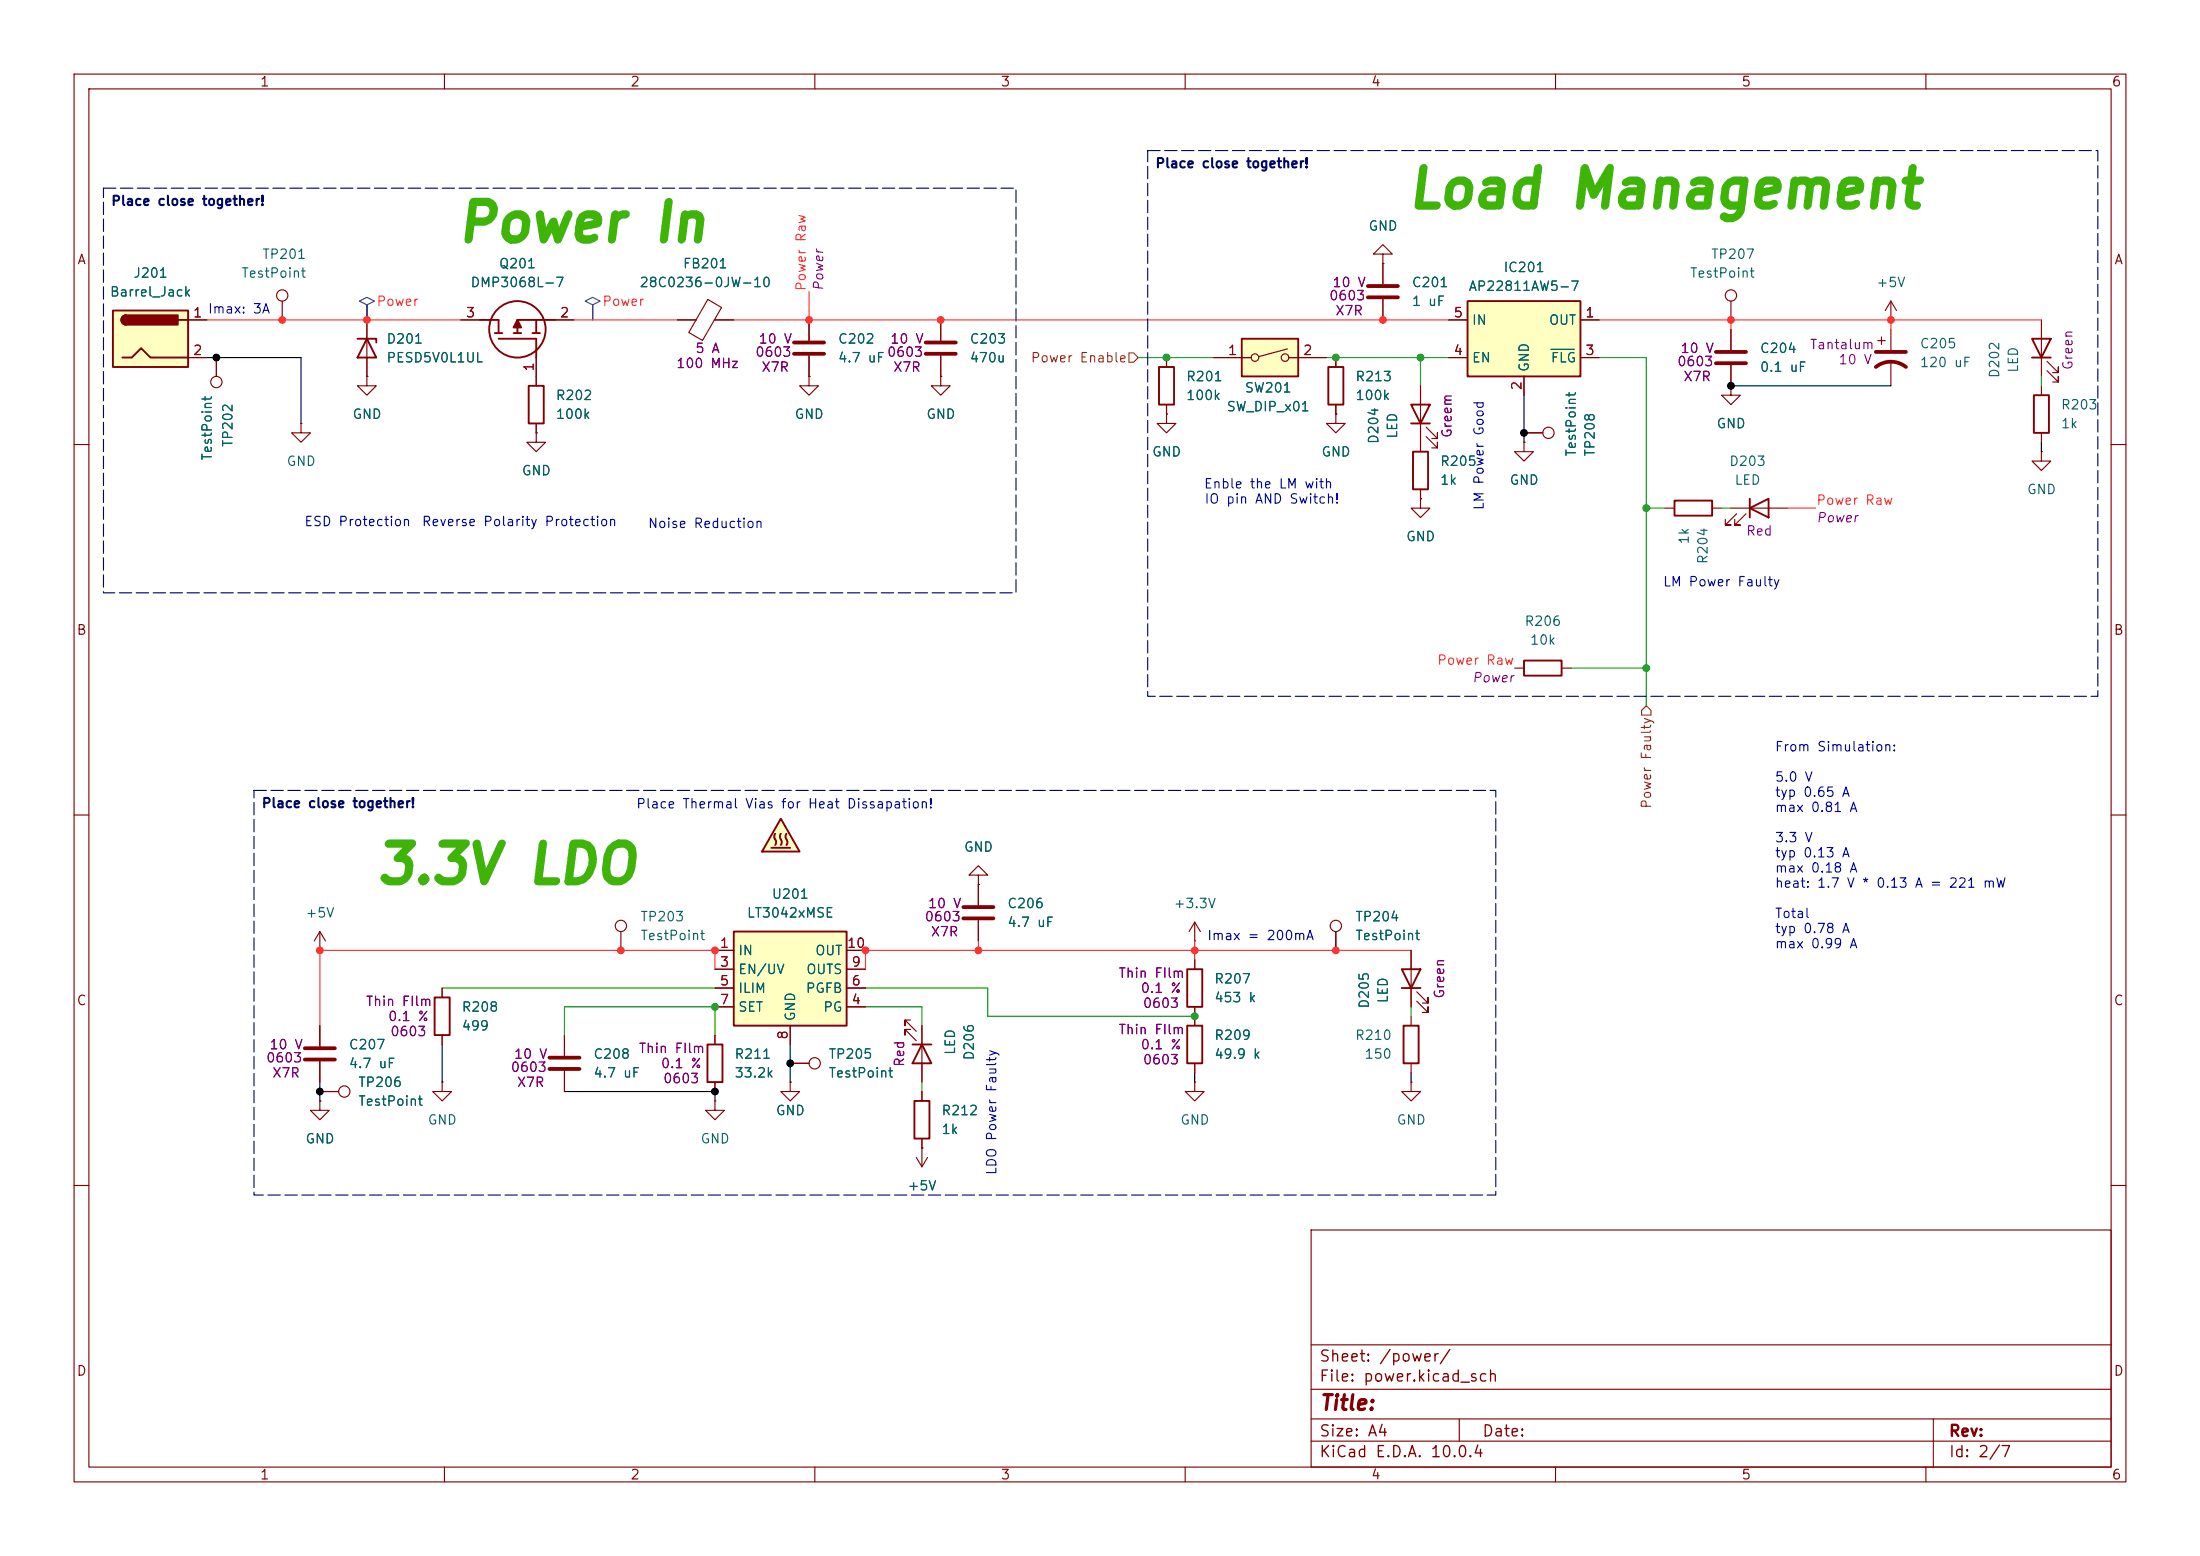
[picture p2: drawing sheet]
<svg xmlns="http://www.w3.org/2000/svg" width="297mm" height="210mm" viewBox="0 0 297 210" stroke-linecap="round" stroke-linejoin="round" font-family="sans-serif">
<g fill="none" stroke="#840000" stroke-width=".15">
<path d="M10 10h277v190h-277zM12 12h273v186h-273zM60 10v2M110 10v2M160 10v2M210 10v2M260 10v2M38.1 40.6v2.6M40.6 57.2v1.2h1.3l-1.3 1.3-1.2-1.3h1.2M40.6 57.2h.1M49.5 43.2v7.6M62.2 43.2h2.6"/>
<path d="M72.4 48.3v2.5M74.9 43.2h2.6M233.7 44.5v2.7M233.7 49.3v2.8M10 60h2M285 60h2M10 110h2M285 110h2M122.9 137.7h-.7v.7v-.7l1.5 1.5M122.9 138.9h-.7v.8v-.8l1.5 1.6M124.5 138.4v7.7M161.3 127h.1"/>
<path d="M161.3 124.5l-.8 1.2M161.3 124.5l.8 1.2M161.3 124.5v2.5M10 160h2M177 166h108v32h-108zM285 160h2M60 198v2M110 198v2M160 198v2M177 194.5h108M177 191.5h108M177 187.5h108"/>
<path d="M177 181.5h108M197 191.5v3M210 198v2M260 198v2M261 191.5v6.5"/>
<circle cx="38.1" cy="39.9" r=".76"/>
</g>
<path d="M231.6 47.5h4.1M231.6 49h4.1" fill="none" stroke="#840000" stroke-width=".51"/>
<g fill="none" stroke="#840000" stroke-width=".25">
<path d="M48.3 45.7h2.5v.5M49.5 45.7l1.3 2.6h-2.5zM64.8 43.2h2.5v1.8M66.8 45h1M67.3 45.7h5.1v2.6M69.3 45h1.1M71.9 45h1M72.4 43.2v1.8M74.9 43.2h-5.1v1.8M123.2 141h2.5M124.5 141l1.2 2.5h-2.5z"/>
<circle cx="69.8" cy="44.4" r="3.8"/>
</g>
<path d="M69.8 43.2l.6 1h-1.1z" fill="#840000" stroke="#840000" stroke-width=".25"/>
<path d="M15.2 41.9h10.2v7.6h-10.2z" fill="#ffffc2"/>
<path d="M15.2 41.9h10.2v7.6h-10.2zM16.5 48.3h1.3l1.2-1.3 1.3 1.3h5.1M17 42.5a.64 .64 0 0 0-.6 .7 .64 .64 0 0 0 .6 .6M24.1 43.2h1.3M226.1 67.6h5v2h-5zM236.2 68.6l2.6-1.3v2.6zM236.2 67.3v2.6M189.2 130.8h2.6l-1.3 2.6zM189.2 133.4h2.6M189.5 138.4h2v5.1h-2z" fill="none" stroke="#840000" stroke-width=".25"/>
<g fill="#840000" stroke="#840000" stroke-width=".25">
<path d="M16.6 42.7l.4-.2v1.3a.63 .63 0 0 1-.6-.4 .63 .63 0 0 1 .2-.7z"/>
<path d="M17 42.5h7v1.3h-7z"/>
</g>
<g fill="none" stroke="#840000" stroke-width=".15">
<path d="M25.4 43.2h2.5M25.4 48.3h2.5M29.2 48.3v2.5M49.5 50.8v1.3h1.3l-1.3 1.2-1.2-1.2h1.2M49.5 50.8h.1M157.5 55.9v1.3h1.2l-1.2 1.2-1.3-1.2h1.3M157.5 55.9h.1M180.3 55.9v1.3h1.3l-1.3 1.2-1.2-1.2h1.2M180.3 55.9h.1M233.7 52.1v1.2h1.2l-1.2 1.3-1.3-1.3h1.3M233.7 52.1h.1M253.5 46h1"/>
<path d="M254 45.5v1M255.3 44.5v2.7M255.3 48.8v3.3M191.8 67.3v1.3h1.2l-1.2 1.3-1.3-1.3h1.3M191.8 67.3h.1M224.8 68.6h1.3M231.1 68.6h1.3M233.7 68.6h7.6M234.4 69.3l-1.5 1.6h.8h-.8v-.8M235.7 69.3l-1.5 1.6h.7h-.7v-.8M43.2 138.4v2.8M180.3 125.7v2.6"/>
<path d="M190.5 128.3v7.6M190.5 137.2v1.2M191.3 135.1l1.5 1.6v-.8v.8h-.8M191.3 133.9l1.5 1.5v-.8v.8h-.8M43.2 143.3v2.8M106.7 146.1v1.2h1.2l-1.2 1.3-1.3-1.3h1.3M106.7 146.1h.1M190.5 146.1v1.2h1.3l-1.3 1.3-1.3-1.3h1.3M190.5 146.1h.1M190.5 143.5v1.3"/>
<circle cx="29.2" cy="51.6" r=".76"/>
<circle cx="180.3" cy="125" r=".76"/>
</g>
<path d="M253.2 49.5a3.3 3.3 0 0 1 4.1 0M253.2 47.5h4.1M41.1 141.5h4.1M41.1 143h4.1" fill="none" stroke="#840000" stroke-width=".51"/>
<path d="M167.6 45.7h7.7v5.1h-7.7z" fill="#ffffc2"/>
<g fill="none" stroke="#840000" stroke-width=".15">
<path d="M157.5 48.3v1.2M157.5 54.6v1.3M163.8 48.3h5.1M173.8 47.1l-3.9 1M174 48.3h5.1M180.3 48.3v1.2M180.3 54.6v1.3M191.8 52.1v8.9M192.5 58.9l1.6 1.6v-.8v.8h-.8M192.5 57.7l1.6 1.5v-.8v.8h-.8M191.8 66v1.3M132.1 119.4v2.8"/>
<path d="M132.1 124.2v2.8M96.5 148.6v1.3h1.3l-1.3 1.2-1.3-1.2h1.3M96.5 148.6h.1M123.7 156.2l.8 1.3M124.5 154.9h.1M124.5 147.3v1.3M124.5 153.7v3.8M125.2 156.2l-.7 1.3"/>
<circle cx="169.4" cy="48.3" r=".51"/>
<circle cx="173.5" cy="48.3" r=".51"/>
</g>
<path d="M156.5 49.5h2v5.1h-2zM167.6 45.7h7.7v5.1h-7.7zM179.3 49.5h2.1v5.1h-2.1zM190.5 54.6h2.5l-1.2 2.6zM190.5 57.2h2.5M190.8 61h2v5h-2zM123.4 148.6h2.1v5.1h-2.1z" fill="none" stroke="#840000" stroke-width=".25"/>
<path d="M130 122.4h4.1M130 124h4.1" fill="none" stroke="#840000" stroke-width=".51"/>
<path d="M99.1 125.7h15.2v12.7h-15.2z" fill="#ffffc2"/>
<path d="M99.1 125.7h15.2v12.7h-15.2z" fill="none" stroke="#840000" stroke-width=".25"/>
<path d="M186.7 34.3h1.3l-1.3-1.3-1.3 1.3h1.3v1.3M186.7 35.6h.1M96.5 128.3h2.6M96.5 130.8h2.6M96.5 135.9h2.6M96.5 133.4h2.6M106.7 138.4v2.6M114.3 128.3h2.5M114.3 130.8h2.5M114.3 135.9h2.5M114.3 133.4h2.5" fill="none" stroke="#840000" stroke-width=".15"/>
<path d="M198.1 40.6h15.3v10.2h-15.3z" fill="#ffffc2"/>
<path d="M71.4 52.1h2v5.1h-2zM198.1 40.6h15.3v10.2h-15.3zM274.3 45.7h2.6l-1.3 2.6zM274.3 48.3h2.6M274.6 53.3h2v5.1h-2zM205.7 89.2h5.1v2h-5.1zM58.7 134.6h2v5.1h-2zM160.3 138.4h2v5.1h-2zM160.3 130.8h2v5.1h-2zM95.5 141h2v5.1h-2z" fill="none" stroke="#840000" stroke-width=".25"/>
<g fill="none" stroke="#840000" stroke-width=".15">
<path d="M186.7 35.6v2.8M72.4 58.4v1.3h1.3l-1.3 1.3-1.3-1.3h1.3M72.4 58.4h.1M72.4 50.8v1.3M72.4 57.2v1.2M186.7 40.4v2.8M195.6 43.2h2.5M195.6 48.3h2.5M205.7 59.7v1.3h1.3l-1.3 1.2-1.2-1.2h1.2M205.7 59.7h.1M205.7 50.8v2.5M205.7 58.4h2.6"/>
<path d="M213.4 43.2h2.5M213.4 48.3h2.5M233.7 40.6v2.6M255.3 43.2h.1M255.3 40.6l-.8 1.3M255.3 40.6l.7 1.3M255.3 40.6v2.6M275.6 43.2v7.6M275.6 52.1v1.2M275.6 58.4v1.3M276.4 50l1.5 1.6v-.8v.8h-.8M276.4 48.8l1.5 1.5v-.8v.8h-.8"/>
<path d="M275.6 61v1.2h1.3l-1.3 1.3-1.3-1.3h1.3M275.6 61h.1M204.5 90.2h1.2M210.8 90.2h1.3M43.2 128.3h.1M43.2 125.7l-.8 1.3M43.2 125.7l.7 1.3M43.2 125.7v2.6M59.7 133.4v1.2M59.7 139.7v1.3M76.2 139.7v2.8M83.8 125.7v2.6"/>
<path d="M96.5 139.7v1.3M161.3 129.5v1.3M161.3 135.9v2.5M43.2 148.6v1.3h1.2l-1.2 1.2-1.3-1.2h1.3M43.2 148.6h.1M43.2 147.3h2.5M59.7 146.1v1.2h1.3l-1.3 1.3-1.3-1.3h1.3M59.7 146.1h.1M76.2 144.5v2.8M96.5 146.1v1.2M106.7 143.5h2.5M161.3 146.1v1.2h1.3l-1.3 1.3-1.3-1.3h1.3"/>
<path d="M161.3 146.1h.1M161.3 143.5v1.3"/>
<circle cx="233.7" cy="39.9" r=".76"/>
<circle cx="209" cy="58.4" r=".76"/>
<circle cx="83.8" cy="125" r=".76"/>
<circle cx="46.5" cy="147.3" r=".76"/>
<circle cx="110" cy="143.5" r=".76"/>
</g>
<path d="M209.4 47.2h3.1" fill="none" stroke="#006464" stroke-width=".15"/>
<path d="M184.7 38.6h4M184.7 40.1h4M74.2 142.7h4M74.2 144.3h4" fill="none" stroke="#840000" stroke-width=".51"/>
<path d="M105.4 110.5l2.5 4.4h-5z" fill="#ffffc2"/>
<path d="M104.1 114.4h2.6M104.6 112.5a.92 .92 0 0 0 .2 1.1l-.1 .4M105.4 112.5a.91 .91 0 0 0 .1 1.1l-.1 .4M105.4 110.5l2.5 4.4h-5zM106.2 112.5a.91 .91 0 0 0 .1 1.1l-.1 .4" fill="none" stroke="#840000" stroke-width=".25"/>
<g fill="none" stroke="#840000" stroke-width=".15">
<path d="M186.7 35.6h.1M186.7 35.6v2.8M25.4 43.2h2.5M25.4 48.3h2.5M29.2 48.3v2.5M49.5 50.8h.1M49.5 43.2v2.5M49.5 48.3v2.5M62.2 43.2h2.6M72.4 58.4h.1M72.4 48.3v3.8M72.4 57.2v1.2"/>
<path d="M74.9 43.2h2.6M91.4 43.2h2.6M95.6 40.4l1.8 1.1-2.6 4.4-1.8-1zM96.5 43.2h2.6M109.2 50.8v1.3h1.3l-1.3 1.2-1.3-1.2h1.3M109.2 50.8h.1M109.2 43.2v2.8M109.2 48v2.8M127 50.8v1.3h1.3l-1.3 1.2-1.3-1.2h1.3M127 50.8h.1M127 43.2v2.8M127 48v2.8"/>
<path d="M157.5 55.9h.1M157.5 48.3v1.2M157.5 54.6v1.3M163.8 48.3h5.1M174 48.3h5.1M180.3 55.9h.1M180.3 48.3v1.2M180.3 54.6v1.3M186.7 40.4v2.8M191.8 52.1v2.5M191.8 57.2v3.8M195.6 43.2h2.5"/>
<path d="M195.6 48.3h2.5M205.7 59.7h.1M205.7 50.8v2.5M205.7 58.4h2.6M213.4 43.2h2.5M213.4 48.3h2.5M233.7 52.1h.1M233.7 44.5v2.7M233.7 49.3v2.8M191.8 67.3h.1M191.8 66v1.3M132.1 118.1h1.2l-1.2-1.3-1.3 1.3h1.3v1.3"/>
<path d="M132.1 119.4h.1M132.1 119.4v2.8M43.2 138.4v2.8M59.7 133.4v1.2M59.7 139.7v1.3M76.2 139.7v2.8M96.5 128.3h2.6M96.5 130.8h2.6M96.5 135.9h2.6M96.5 133.4h2.6M96.5 139.7v1.3M106.7 138.4v2.6"/>
<path d="M114.3 128.3h2.5M114.3 130.8h2.5M114.3 135.9h2.5M114.3 133.4h2.5M124.5 138.4v2.6M132.1 124.2v2.8M161.3 129.5v1.3M161.3 135.9v2.5M180.3 125.7v2.6M190.5 128.3v2.5M190.5 133.4v2.5M43.2 148.6h.1"/>
<path d="M43.2 143.3v2.8M43.2 147.3h2.5M76.2 144.5v2.8M96.5 146.1v1.2M106.7 146.1h.1M106.7 143.5h2.5M124.5 154.9h.1M124.5 143.5v2.6M124.5 147.3v1.3M124.5 153.7v1.2M161.3 143.5v1.3"/>
</g>
<path d="M107.2 46.2h4.1M107.2 47.8h4.1M125 46.2h4M125 47.8h4" fill="none" stroke="#840000" stroke-width=".51"/>
<path d="M48.5 40.6l1-.5 1 .5-1 .5v2.1v-2.1zM79 40.6l1-.5 1 .5-1 .5v2.1v-2.1z" fill="none" stroke="#484848" stroke-width=".15"/>
<path d="M152.4 47.6h.6l.7 .7-.7 .6h-.6zM222.2 95.3l.7 .6v.6h-1.3v-.6z" fill="none" stroke="#725600" stroke-width=".15"/>
<path d="M109.2 39.4v3.8M27.9 43.2h34.3M77.5 43.2h13.9M99.1 43.2h96.5M215.9 43.2h59.7M233.7 43.2v1.3M255.3 43.2v1.3M241.3 68.6h3.8M96.5 130.8v-2.5h-53.3v10.1M132.1 127v1.3M161.3 127v2.5M190.5 128.3h-73.7v2.5" fill="none" stroke="#ff302e" stroke-width=".15"/>
<g fill="none" stroke="#009600" stroke-width=".15">
<path d="M153.7 48.3h10.1M179.1 48.3h16.5M191.8 48.3v3.8M215.9 48.3h6.3v47M275.6 50.8v1.3M222.2 68.6h2.6M232.4 68.6h1.3M212.1 90.2h10.1M59.7 133.4h36.8M76.2 139.7v-3.8h20.3v3.8M116.8 133.4h16.5v3.8h28M116.8 135.9h7.7v2.5"/>
<path d="M190.5 135.9v1.3M124.5 146.1v1.2"/>
</g>
<path d="M27.9 48.3h12.7v8.9M205.7 53.3v6.4M233.7 52.1h21.6M275.6 59.7v1.3M43.2 146.1v2.5M59.7 141v5.1M76.2 147.3h20.3v1.3M106.7 141v5.1M161.3 144.8v1.3M190.5 144.8v1.3" fill="none" stroke="#000" stroke-width=".15"/>
<path d="M14 25.4h123.2v54.6h-123.2zM154.9 20.3h128.3v73.7h-128.3zM34.3 106.7h167.6v54.6h-167.6z" fill="none" stroke="#000a63" stroke-width=".15" stroke-dasharray="1.7 .6"/>
<path d="M209.4 47.2h3.1" fill="none" stroke="#006464" stroke-width=".15"/>
<g fill="#009600" stroke="#009600" stroke-width=".14">
<circle cx="222.2" cy="90.2" r=".46"/>
<circle cx="96.5" cy="135.9" r=".46"/>
<circle cx="161.3" cy="137.2" r=".46"/>
<circle cx="157.5" cy="48.3" r=".46"/>
<circle cx="180.3" cy="48.3" r=".46"/>
<circle cx="191.8" cy="48.3" r=".46"/>
<circle cx="222.2" cy="68.6" r=".46"/>
</g>
<g fill="#ff302e" stroke="#ff302e" stroke-width=".14">
<circle cx="255.3" cy="43.2" r=".46"/>
<circle cx="233.7" cy="43.2" r=".46"/>
<circle cx="43.2" cy="128.3" r=".46"/>
<circle cx="83.8" cy="128.3" r=".46"/>
<circle cx="96.5" cy="128.3" r=".46"/>
<circle cx="116.8" cy="128.3" r=".46"/>
<circle cx="109.2" cy="43.2" r=".46"/>
<circle cx="127" cy="43.2" r=".46"/>
<circle cx="132.1" cy="128.3" r=".46"/>
<circle cx="180.3" cy="128.3" r=".46"/>
<circle cx="186.7" cy="43.2" r=".46"/>
<circle cx="161.3" cy="128.3" r=".46"/>
<circle cx="49.5" cy="43.2" r=".46"/>
<circle cx="38.1" cy="43.2" r=".46"/>
</g>
<g fill="#000" stroke="#000" stroke-width=".14">
<circle cx="29.2" cy="48.3" r=".46"/>
<circle cx="205.7" cy="58.4" r=".46"/>
<circle cx="233.7" cy="52.1" r=".46"/>
<circle cx="43.2" cy="147.3" r=".46"/>
<circle cx="96.5" cy="147.3" r=".46"/>
<circle cx="106.7" cy="143.5" r=".46"/>
</g>
<g font-size="5.1" fill="#3eb404">
<text x="189.6" y="29.3">Load Management</text>
<text x="61.3" y="33.9">Power In</text>
<text x="50.4" y="120.5">3.3V LDO</text>
</g>
<text font-size="2" fill="#840000" x="178" y="190.8">Title:</text>
<g font-size="1.5" fill="#840000">
<text x="178" y="184.2">Sheet: /power/</text>
<text x="178" y="186.9">File: power.kicad_sch</text>
<text x="178" y="197.1">KiCad E.D.A. 10.0.4</text>
<text x="178" y="194.3">Size: A4</text>
<text x="200" y="194.3">Date:</text>
<text x="263" y="194.3">Rev:</text>
<text x="263" y="197.1">Id: 2/7</text>
</g>
<g font-size="1.3" fill="#840000">
<text x="35" y="12">1</text>
<text x="85" y="12">2</text>
<text x="135" y="12">3</text>
<text x="185" y="12">4</text>
<text x="235" y="12">5</text>
<text x="285" y="12">6</text>
<text x="10.3" y="36">A</text>
<text x="285.3" y="36">A</text>
<text x="10.3" y="86">B</text>
<text x="285.3" y="86">B</text>
<text x="10.3" y="136">C</text>
<text x="285.3" y="136">C</text>
<text x="10.3" y="186">D</text>
<text x="285.3" y="186">D</text>
<text x="35" y="200">1</text>
<text x="85" y="200">2</text>
<text x="135" y="200">3</text>
<text x="185" y="200">4</text>
<text x="235" y="200">5</text>
<text x="285" y="200">6</text>
</g>
<g font-size="1.3" fill="#000a63">
<text x="155.9" y="23">Place close together!</text>
<text x="14.9" y="28.1">Place close together!</text>
<text x="35.2" y="109.3">Place close together!</text>
</g>
<g font-size="1.3" fill="#006464">
<text x="35.3" y="35.3">TP201</text>
<text x="184.7" y="31.5">GND</text>
<text x="230.9" y="35.3">TP207</text>
<text x="14.7" y="40.3">Barrel_Jack</text>
<text x="17.9" y="37.8">J201</text>
<text x="32.5" y="37.8">TestPoint</text>
<text x="63.4" y="39.1">DMP3068L-7</text>
<text x="67.3" y="36.5">Q201</text>
<text x="86.2" y="39.1">28C0236-0JW-10</text>
<text x="92.1" y="36.5">FB201</text>
<text x="190.5" y="39.1">C201</text>
<text x="190.5" y="41.6">1 uF</text>
<text x="198.2" y="39.6">AP22811AW5-7</text>
<text x="202.9" y="37">IC201</text>
<text x="228.1" y="37.8">TestPoint</text>
<text x="253.2" y="39.1">+5V</text>
<text x="52.1" y="46.7">D201</text>
<text x="113" y="46.7">C202</text>
<text x="130.8" y="46.7">C203</text>
<text x="198.6" y="44.2">IN</text>
<text x="209" y="44.2">OUT</text>
<text x="237.5" y="48">C204</text>
<text x="259.1" y="47.3">C205</text>
<text x="52.1" y="49.2">PESD5V0L1UL</text>
<text x="113" y="49.2">4.7 uF</text>
<text x="130.8" y="49.2">470u</text>
<text x="160" y="51.8">R201</text>
<text x="167.9" y="53.3">SW201</text>
<text x="182.9" y="51.8">R213</text>
<text x="198.6" y="49.2">EN</text>
<text x="206.7" y="50.3" transform="rotate(-90 206.7 50.3)">GND</text>
<text x="209.3" y="49.2">FLG</text>
<text x="237.5" y="50.5">0.1 uF</text>
<text x="259.1" y="49.9">120 uF</text>
<text x="270.2" y="51.1" transform="rotate(-90 270.2 51.1)">D202</text>
<text x="272.8" y="50.4" transform="rotate(-90 272.8 50.4)">LED</text>
<text x="47.5" y="56.9">GND</text>
<text x="74.9" y="54.3">R202</text>
<text x="74.9" y="56.9">100k</text>
<text x="107.2" y="56.9">GND</text>
<text x="125" y="56.9">GND</text>
<text x="160" y="54.3">100k</text>
<text x="165.5" y="55.8">SW_DIP_x01</text>
<text x="182.9" y="54.3">100k</text>
<text x="188.9" y="59.3" transform="rotate(-90 188.9 59.3)">LED</text>
<text x="231.6" y="58.1">GND</text>
<text x="278.1" y="55.6">R203</text>
<text x="278.1" y="58.1">1k</text>
<text x="28.9" y="62.3" transform="rotate(-90 28.9 62.3)">TestPoint</text>
<text x="31.7" y="60.4" transform="rotate(-90 31.7 60.4)">TP202</text>
<text x="38.6" y="63.2">GND</text>
<text x="70.4" y="64.5">GND</text>
<text x="155.4" y="61.9">GND</text>
<text x="178.3" y="61.9">GND</text>
<text x="186.4" y="60" transform="rotate(-90 186.4 60)">D204</text>
<text x="194.3" y="63.2">R205</text>
<text x="194.3" y="65.7">1k</text>
<text x="203.7" y="65.7">GND</text>
<text x="213.1" y="61.7" transform="rotate(-90 213.1 61.7)">TestPoint</text>
<text x="215.6" y="61.7" transform="rotate(-90 215.6 61.7)">TP208</text>
<text x="233.4" y="63.2">D203</text>
<text x="234.1" y="65.7">LED</text>
<text x="273.6" y="67">GND</text>
<text x="189.7" y="73.4">GND</text>
<text x="228.3" y="73.6" transform="rotate(-90 228.3 73.6)">1k</text>
<text x="230.8" y="76.2" transform="rotate(-90 230.8 76.2)">R204</text>
<text x="205.7" y="84.8">R206</text>
<text x="206.5" y="87.3">10k</text>
<text x="130" y="115.3">GND</text>
<text x="41.1" y="124.2">+5V</text>
<text x="86.4" y="124.7">TP203</text>
<text x="100.7" y="124.2">LT3042xMSE</text>
<text x="104.1" y="121.6">U201</text>
<text x="135.9" y="122.9">C206</text>
<text x="135.9" y="125.4">4.7 uF</text>
<text x="158.3" y="122.9">+3.3V</text>
<text x="182.9" y="124.7">TP204</text>
<text x="86.4" y="127.2">TestPoint</text>
<text x="99.6" y="129.2">IN</text>
<text x="99.6" y="131.8">EN/UV</text>
<text x="108.8" y="131.8">OUTS</text>
<text x="110" y="129.2">OUT</text>
<text x="182.9" y="127.2">TestPoint</text>
<text x="62.2" y="136.9">R208</text>
<text x="99.6" y="134.3">ILIM</text>
<text x="99.6" y="136.9">SET</text>
<text x="107.7" y="137.9" transform="rotate(-90 107.7 137.9)">GND</text>
<text x="108.7" y="134.3">PGFB</text>
<text x="111" y="136.9">PG</text>
<text x="163.8" y="133.1">R207</text>
<text x="163.8" y="135.6">453 k</text>
<text x="185.1" y="136.2" transform="rotate(-90 185.1 136.2)">D205</text>
<text x="187.7" y="135.5" transform="rotate(-90 187.7 135.5)">LED</text>
<text x="47" y="141.9">C207</text>
<text x="62.2" y="139.4">499</text>
<text x="80" y="143.2">C208</text>
<text x="99.1" y="143.2">R211</text>
<text x="111.8" y="143.2">TP205</text>
<text x="129.2" y="142.5" transform="rotate(-90 129.2 142.5)">LED</text>
<text x="131.8" y="143.2" transform="rotate(-90 131.8 143.2)">D206</text>
<text x="163.8" y="140.7">R209</text>
<text x="163.8" y="143.2">49.9 k</text>
<text x="182.8" y="140.7">R210</text>
<text x="184.1" y="143.2">150</text>
<text x="47" y="144.5">4.7 uF</text>
<text x="48.3" y="147">TP206</text>
<text x="48.3" y="149.6">TestPoint</text>
<text x="80" y="145.8">4.7 uF</text>
<text x="99.1" y="145.8">33.2k</text>
<text x="111.8" y="145.8">TestPoint</text>
<text x="41.1" y="154.6">GND</text>
<text x="57.7" y="152.1">GND</text>
<text x="94.5" y="154.6">GND</text>
<text x="104.6" y="150.8">GND</text>
<text x="127" y="150.8">R212</text>
<text x="127" y="153.4">1k</text>
<text x="159.3" y="152.1">GND</text>
<text x="188.5" y="152.1">GND</text>
<text x="122.4" y="161">+5V</text>
</g>
<g font-size="1.3" fill="#ff302e">
<text x="50.7" y="41.6">Power</text>
<text x="81.2" y="41.6">Power</text>
<text x="109.1" y="39.4" transform="rotate(-90 109.1 39.4)">Power Raw</text>
<text x="245.1" y="68.5">Power Raw</text>
<text x="193.9" y="90">Power Raw</text>
</g>
<g font-size="1.3" fill="#840084">
<text x="111.5" y="39.4" transform="rotate(-90 111.5 39.4)">Power</text>
<text x="179.3" y="40.8">0603</text>
<text x="179.8" y="39.1">10 V</text>
<text x="93.8" y="48">5 A</text>
<text x="102.3" y="46.7">10 V</text>
<text x="120.1" y="46.7">10 V</text>
<text x="180.2" y="42.9">X7R</text>
<text x="226.8" y="48">10 V</text>
<text x="244.2" y="47.5">Tantalum</text>
<text x="91.2" y="50">100 MHz</text>
<text x="101.9" y="48.5">0603</text>
<text x="102.7" y="50.5">X7R</text>
<text x="119.7" y="48.5">0603</text>
<text x="120.5" y="50.5">X7R</text>
<text x="226.3" y="49.7">0603</text>
<text x="227.2" y="51.8">X7R</text>
<text x="248.1" y="49.5">10 V</text>
<text x="280.1" y="50" transform="rotate(-90 280.1 50)">Green</text>
<text x="196.3" y="59.2" transform="rotate(-90 196.3 59.2)">Greem</text>
<text x="245.1" y="70.8">Power</text>
<text x="235.6" y="72.6">Red</text>
<text x="198.6" y="92.4">Power</text>
<text x="124.7" y="124.7">0603</text>
<text x="125.2" y="122.9">10 V</text>
<text x="125.6" y="126.7">X7R</text>
<text x="49.3" y="136.1">Thin FIlm</text>
<text x="150.9" y="132.3">Thin FIlm</text>
<text x="153.9" y="134.3">0.1 %</text>
<text x="154.2" y="136.4">0603</text>
<text x="195.3" y="134.9" transform="rotate(-90 195.3 134.9)">Green</text>
<text x="35.8" y="143.7">0603</text>
<text x="36.3" y="141.9">10 V</text>
<text x="52.3" y="138.1">0.1 %</text>
<text x="52.6" y="140.2">0603</text>
<text x="69.3" y="143.2">10 V</text>
<text x="86.1" y="142.4">Thin FIlm</text>
<text x="150.9" y="139.9">Thin FIlm</text>
<text x="153.9" y="141.9">0.1 %</text>
<text x="154.2" y="144">0603</text>
<text x="36.7" y="145.8">X7R</text>
<text x="68.9" y="145">0603</text>
<text x="69.7" y="147">X7R</text>
<text x="89.1" y="144.5">0.1 %</text>
<text x="89.4" y="146.5">0603</text>
<text x="122.4" y="144.1" transform="rotate(-90 122.4 144.1)">Red</text>
</g>
<g font-size="1.3" fill="#a90000">
<text x="26" y="43.2">1</text>
<text x="62.8" y="43.2">3</text>
<text x="75.5" y="43.2">2</text>
<text x="196.1" y="43.2">5</text>
<text x="213.9" y="43.2">1</text>
<text x="26" y="48.2">2</text>
<text x="72.4" y="50.2" transform="rotate(-90 72.4 50.2)">1</text>
<text x="165.7" y="48.2">1</text>
<text x="175.8" y="48.2">2</text>
<text x="196.1" y="48.2">4</text>
<text x="205.7" y="52.8" transform="rotate(-90 205.7 52.8)">2</text>
<text x="213.9" y="48.2">3</text>
<text x="97.1" y="128.2">1</text>
<text x="97.1" y="130.8">3</text>
<text x="114.3" y="128.2">10</text>
<text x="114.9" y="130.8">9</text>
<text x="97.1" y="133.3">5</text>
<text x="97.1" y="135.9">7</text>
<text x="114.9" y="135.9">4</text>
<text x="114.9" y="133.3">6</text>
<text x="106.7" y="140.4" transform="rotate(-90 106.7 140.4)">8</text>
</g>
<g font-size="1.3" fill="#0000c2">
<text x="28" y="42.6">Imax: 3A</text>
<text x="41" y="71.3">ESD Protection</text>
<text x="56.8" y="71.3">Reverse Polarity Protection</text>
<text x="87.4" y="71.6">Noise Reduction</text>
<text x="162.4" y="66.2">Enble the LM with</text>
<text x="162.5" y="68.3">IO pin AND Switch!</text>
<text x="200.6" y="69" transform="rotate(-90 200.6 69)">LM Power Good</text>
<text x="224.4" y="79.5">LM Power Faulty</text>
<text x="239.5" y="101.7">From Simulation:</text>
<text x="239.5" y="105.8">5.0 V</text>
<text x="239.5" y="107.9">typ 0.65 A</text>
<text x="85.8" y="109.4">Place Thermal Vias for Heat Dissapation!</text>
<text x="239.5" y="109.9">max 0.81 A</text>
<text x="239.5" y="114">3.3 V</text>
<text x="239.5" y="116">typ 0.13 A</text>
<text x="239.5" y="118.1">max 0.18 A</text>
<text x="239.5" y="120.1">heat: 1.7 V * 0.13 A = 221 mW</text>
<text x="239.5" y="124.2">Total</text>
<text x="162.9" y="127.2">Imax = 200mA</text>
<text x="239.5" y="126.3">typ 0.78 A</text>
<text x="239.5" y="128.3">max 0.99 A</text>
<text x="134.8" y="158.7" transform="rotate(-90 134.8 158.7)">LDO Power Faulty</text>
</g>
<g font-size="1.3" fill="#725600">
<text x="139.1" y="49.2">Power Enable</text>
<text x="223.2" y="109.3" transform="rotate(-90 223.2 109.3)">Power Faulty</text>
</g>
</svg>
